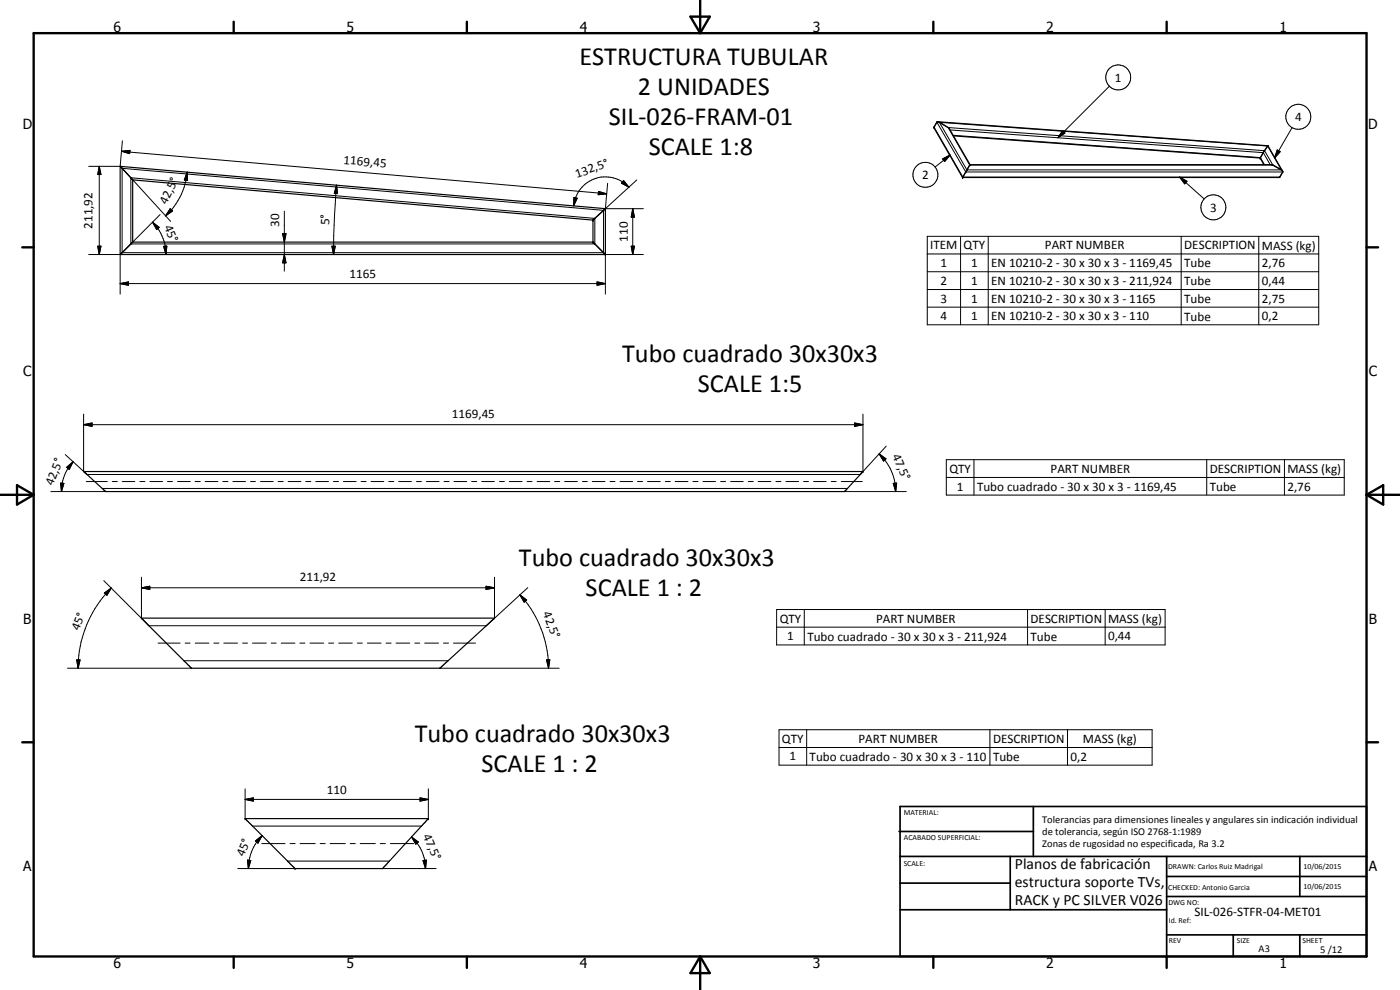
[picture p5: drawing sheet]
<svg xmlns="http://www.w3.org/2000/svg" width="420mm" height="297mm" viewBox="0 0 420 297" stroke-linecap="round" stroke-linejoin="round" font-family="sans-serif">
<g fill="none" stroke="#000" stroke-width=".35">
<path d="M281.5 36.5l99 7.2M36.1 49.9l145.6 12.7v13.8M36.1 49.9h.1M36.1 49.9v26.5M36.1 49.9l3.7 4.1M39.8 54l138.2 12M39.8 54v18.6M286.1 40.8l92.1 6.6M291.1 49.4l-6.2-10.7-3-2-.6-.1-1 1.6 .1 .3 8.5 14.8M291.1 49.4l-2.2 3.9M291.1 49.4h90.6l3.2 1.9M378.2 47.4l1.1 2"/>
<path d="M380.5 43.7l-2.3 3.7M380.5 43.7l4.4 7.6M384.9 51.3l.1 .3-1.1 1.7h-95M36.1 76.4h145.6M178 72.6h-138.2l-3.7 3.8M178 72.6l3.7 3.8M178 66v6.6M181.7 62.7l-3.7 3.3M25.1 141.5h233.9l-5.5 6h-221.8l-6.6-6M42.4 185.5h106l-16.4 14.9M42.4 185.5h.1M42.4 185.5l15 14.9"/>
<path d="M57.4 200.5h74.6M57.4 200.4v.1M132 200.4v.1M73.6 245.6h55l-13.8 15h-26.3z"/>
</g>
<g fill="#000">
<circle cx="288.9" cy="53.3" r=".18"/>
<circle cx="291.1" cy="49.4" r=".18"/>
<circle cx="378.2" cy="47.4" r=".18"/>
<circle cx="380.5" cy="43.7" r=".18"/>
<circle cx="178" cy="66" r=".18"/>
<circle cx="178" cy="72.6" r=".18"/>
<circle cx="181.7" cy="76.4" r=".18"/>
<circle cx="259" cy="141.5" r=".18"/>
<circle cx="73.6" cy="245.6" r=".18"/>
<circle cx="128.6" cy="245.6" r=".18"/>
<circle cx="88.5" cy="260.6" r=".18"/>
</g>
<g fill="none" stroke="#000" stroke-width=".3">
<path d="M280.3 38.1l8.7 15h95.1M281.2 36.7l8.6 14.9h95.2M281.9 36.7l98.5 7.1 4.2 7.2h-94.4zM284.6 38.3l94.9 6.9 2.5 4.3h-91zM285.1 39l94 6.8 2.1 3.6M318.9 39.2l.7 .7-2.1 1.4zM332.9 25.9l-15.4 15.4M387.8 38.3l-5.3 9.1M29.8 49.9l.5 2.5h-1zM29.8 49.9v26.5M36.5 45.4l2.5-.3-.1 1zM36.5 45.4l145.6 12.8"/>
<path d="M36.6 50.5l144.5 12.6v12.7h-144.5zM36.7 42.2l-.6 7.7h-9.5M39.3 53.3l139.2 12.2v7.7h-139.2M39.3 53.3v19.9M39.3 53.3l11.9 13.1M56.2 51.6l.1 2.6-1-.2zM56.2 51.6a19.9 19.9 0 0 1-6.5 13.2M101 55.5l.3 2.6-1-.1zM101 55.5l-.6 8.9-.3 12M172.2 59.2l1 .3-1 2.3zM179.7 57.4l2.4 .8-2.6 .2zM182.4 55l-.7 7.6h11.4"/>
<path d="M187.1 54.2l1.7 2-2.3-1.3zM188.8 56.2a9.5 9.5 0 0 0-5.4-3 9.6 9.6 0 0 0-10.7 6.2l-.5 2.4M191.1 54l-10 9.1M282.9 47.7l2.2-1.2-1.6 2zM285.1 46.5l-4.5 3.6M286 40.6l92.3 6.7 1.2 2.1M354 53.1l2.2 1.3-.7 .8zM354 53.1l7.4 6.6M383.3 45l.9 .5-1.7 1.9zM26.6 76.4h9.5v11.9M29.3 73.9h1l-.5 2.5zM45.8 66.7l2 1.5-.8 .7z"/>
<path d="M45.8 66.7a13.6 13.6 0 0 1 4 9.7M48 64.4l-8.7 8.8M49.1 73.9l1-.1-.3 2.6zM51.1 62.6l.7 .7-2.1 1.5zM84.8 70.1h1l-.5 2.5zM85.3 76.4l.5 2.5h-1zM85.3 63.4v18M99.6 73.9h1l-.5 2.5zM189.4 73.9h1l-.5 2.5zM189.9 62.6l.5 2.6h-1zM189.9 62.6v13.8M193.1 76.4h-11.4v11.9"/>
<path d="M278.3 70.9h117.5v26.6h-117.5zM278.3 76.2h117.5M288.3 70.9v26.6M296.6 70.9v26.6M354.5 70.9v26.6M377.8 70.9v26.6M36.1 85.1l2.5-.5v1zM36.1 85.1h145.6M179.2 84.6l2.5 .5-2.5 .5zM278.3 81.5h117.5M278.3 86.9h117.5M278.3 92.2h117.5"/>
<path d="M21.9 138.6a12.9 12.9 0 0 0-3.5 8.9M25.1 127.4l2.5-.5v1zM25.1 127.4h233.9M25.1 124.2v17.3M256.5 126.9l2.5 .5-2.5 .5zM259 124.2v17.3M263.9 136.2l2 1.5-.7 .6zM263.9 136.2a15.5 15.5 0 0 1 4.9 11.3M266 133.9l-7.8 8.5h-232.1l-6.5-6M284 137.9h119.4v10.6h-119.4zM292.3 137.9v10.6M362.2 137.9v10.6"/>
<path d="M385.5 137.9v10.6M15.3 147.5h16.4M18.2 144.9l1 .1-.8 2.5zM20 140.2l1.9-1.6-1.1 2.2zM25.9 144.5h6.3M30.7 146.6h223.6M33.7 144.5h1.5M36.7 144.5h3.8M42 144.5h1.5M45 144.5h3.8M50.3 144.5h1.5M53.3 144.5h3.8"/>
<path d="M58.6 144.5h1.5M61.6 144.5h3.8M66.9 144.5h1.5M69.9 144.5h3.8M75.2 144.5h1.5M78.2 144.5h3.8M83.5 144.5h1.5M86.5 144.5h3.8M91.8 144.5h1.5M94.8 144.5h3.8M100.1 144.5h1.5M103.1 144.5h3.8"/>
<path d="M108.4 144.5h1.5M111.4 144.5h3.8M116.7 144.5h1.5M119.7 144.5h3.8M125 144.5h1.5M128 144.5h3.8M133.3 144.5h1.5M136.3 144.5h3.8M141.6 144.5h1.5M144.6 144.5h3.8M149.9 144.5h1.5M152.9 144.5h3.8"/>
<path d="M158.2 144.5h1.5M161.2 144.5h3.8M166.4 144.5h1.6M169.4 144.5h3.9M174.8 144.5h1.5M177.7 144.5h3.9M183.1 144.5h1.5M186.1 144.5h3.8M191.3 144.5h1.6M194.3 144.5h3.9M199.7 144.5h1.5M202.6 144.5h3.8"/>
<path d="M208 144.5h1.5M211 144.5h3.7M216.3 144.5h1.5M219.3 144.5h3.7M224.6 144.5h1.4M227.5 144.5h3.8M232.9 144.5h1.4M235.9 144.5h3.8M241.2 144.5h1.4M244.2 144.5h3.7M249.5 144.5h1.4M252.5 144.5h6.3"/>
<path d="M253.5 147.5h18.5M268.1 145l1-.1-.3 2.6zM284 143.3h119.4M31.1 174.2l13.6 13.5h101.3l12.4-11.4M31.3 177.9l2.1-1.5-1.3 2.2zM33.4 176.4a33.9 33.9 0 0 0-10 24.1M42.4 176.4l2.5-.5v1zM42.4 176.4h106M42.4 173.2v12.3M145.9 175.9l2.5 .5-2.5 .5zM148.4 173.2v12.3M156 178.5l2.1 1.5-.8 .7z"/>
<path d="M156 178.5a32.5 32.5 0 0 1 8.6 22M23 198h1l-.6 2.5zM47.4 193h6.6M55.2 198.2h79.3M55.6 193h1.5M58.6 193h4.1M64.2 193h1.5M67.2 193h4.1M72.8 193h1.5M75.8 193h4.1M81.4 193h1.5M84.4 193h4.1"/>
<path d="M90 193h1.5M93 193h4.1M98.6 193h1.5M101.6 193h4.1M107.3 193h1.4M110.3 193h4.1M115.9 193h1.5M118.9 193h4.1M124.5 193h1.5M127.5 193h4.1M133.1 193h1.5M136.1 193h6.6"/>
<path d="M164 198h1l-.4 2.5zM233.1 182.9h116.6v10.6h-116.6zM233.1 188.2h116.6M241.4 182.9v10.6M308.4 182.9v10.6M331.7 182.9v10.6M20.3 200.5h37.1M132 200.5h35.8M233.8 218.9h112v10.7h-112zM242.1 218.9v10.7M297.1 218.9v10.7M320.4 218.9v10.7"/>
<path d="M73.6 239.9l2.4-.5v1zM73.6 239.9h55M73.6 236.7v8.9M126.1 239.4l2.5 .5-2.5 .5zM128.6 236.7v8.9M233.8 224.3h112M74.3 258.1l1 .1-.8 2.4zM75.8 247.9h50.7M76.7 252.3l1.9-1.6-1.2 2.3zM78.6 253.1h6.9M78.6 250.7a13.9 13.9 0 0 0-4.1 9.9M86.3 258.4h30.6"/>
<path d="M87.1 253.1h1.5M90.1 253.1h4.5M96.1 253.1h1.5M99.1 253.1h4.5M105.1 253.1h1.5M108.1 253.1h4.5M114.1 253.1h1.5M117.2 253.1h7M123.5 251.1l2 1.5-.7 .7zM123.5 251.1a12.9 12.9 0 0 1 4.2 9.5M126.9 258.2l1.1-.1-.3 2.5zM71.4 260.6h17.1"/>
<path d="M114.8 260.6h16.1"/>
<circle cx="335.6" cy="23.2" r="3.8"/>
<circle cx="389.6" cy="35" r="3.7"/>
<circle cx="277.7" cy="52.5" r="3.8"/>
<circle cx="364.1" cy="62.2" r="3.7"/>
</g>
<g fill="none" stroke="#000" stroke-width=".71">
<path d="M10.1 9.9h400v277.1h-400zM70.1 6.5v3.4M140.1 6.5v3.4M207.2 5h5.8l-2.9 4.9zM210.1 0v9.9M280.1 6.5v3.4M350.1 6.5v3.4M6.7 74.2h3.4M410.1 74.2h3.5M.1 148.5h10M5.1 145.6l5 2.9-5 2.9zM410.1 148.5h10"/>
<path d="M410.1 148.5l5-2.9v5.8zM6.7 222.7h3.4M410.1 222.7h3.5M70.1 287v3.4M140.1 287v3.4M210.1 287v10M210.1 287l2.9 5h-5.8zM280.1 287v3.4M350.1 287v3.4"/>
</g>
<g fill="none" stroke="#000" stroke-width=".51">
<path d="M269.8 249.5h40.3M270.1 242h140v45h-140zM270.1 257h140M303.2 257v16M310.1 242v15M350.1 257v30M390.1 257v12M270.1 265h33.1M270.1 273h80M350.1 269h60M350.1 263h60M350.1 280.5h60"/>
<path d="M370.1 280.5v6.5M390.1 280.5v6.5"/>
</g>
<g fill="#000">
<path d="M318.9 39.2l.7 .7-2.1 1.4zM29.8 49.9l.5 2.5h-1zM36.5 45.4l2.5-.3-.1 1zM56.2 51.6l.1 2.6-1-.2zM101 55.5l.3 2.6-1-.1zM172.2 59.2l1 .3-1 2.3zM179.7 57.4l2.4 .8-2.6 .2zM187.1 54.2l1.7 2-2.3-1.3zM282.9 47.7l2.2-1.2-1.6 2zM354 53.1l2.2 1.3-.7 .8zM383.3 45l.9 .5-1.7 1.9zM29.3 73.9h1l-.5 2.5z"/>
<path d="M45.8 66.7l2 1.5-.8 .7zM49.1 73.9l1-.1-.3 2.6zM51.1 62.6l.7 .7-2.1 1.5zM84.8 70.1h1l-.5 2.5zM85.3 76.4l.5 2.5h-1zM99.6 73.9h1l-.5 2.5zM189.4 73.9h1l-.5 2.5zM189.9 62.6l.5 2.6h-1zM36.1 85.1l2.5-.5v1zM179.2 84.6l2.5 .5-2.5 .5zM25.1 127.4l2.5-.5v1zM256.5 126.9l2.5 .5-2.5 .5z"/>
<path d="M263.9 136.2l2 1.5-.7 .6zM18.2 144.9l1 .1-.8 2.5zM20 140.2l1.9-1.6-1.1 2.2zM268.1 145l1-.1-.3 2.6zM31.3 177.9l2.1-1.5-1.3 2.2zM42.4 176.4l2.5-.5v1zM145.9 175.9l2.5 .5-2.5 .5zM23 198h1l-.6 2.5zM156 178.5l2.1 1.5-.8 .7zM164 198h1l-.4 2.5zM73.6 239.9l2.4-.5v1zM74.3 258.1l1 .1-.8 2.4z"/>
<path d="M76.7 252.3l1.9-1.6-1.2 2.3zM123.5 251.1l2 1.5-.7 .7zM126.1 239.4l2.5 .5-2.5 .5zM126.9 258.2l1.1-.1-.3 2.5z"/>
</g>
<g font-size="7.9">
<text x="173.9" y="19.5">ESTRUCTURA TUBULAR</text>
<text x="191.5" y="28.5">2 UNIDADES</text>
<text x="182.7" y="37.5">SIL-026-FRAM-01</text>
<text x="194.7" y="46.4">SCALE 1:8</text>
<text x="186.7" y="108.7">Tubo cuadrado 30x30x3</text>
<text x="209.4" y="117.7">SCALE 1:5</text>
<text x="155.7" y="169.8">Tubo cuadrado 30x30x3</text>
<text x="175.8" y="178.8">SCALE 1 : 2</text>
<text x="124.4" y="222.5">Tubo cuadrado 30x30x3</text>
<text x="144.5" y="231.5">SCALE 1 : 2</text>
</g>
<g font-size="4.7">
<text x="304.6" y="260.8">Planos de fabricación</text>
<text x="304.6" y="266.2">estructura soporte TVs,</text>
<text x="304.6" y="271.6">RACK y PC SILVER V026</text>
</g>
<g font-size="4.2">
<text x="34" y="9.6">6</text>
<text x="104" y="9.6">5</text>
<text x="174" y="9.6">4</text>
<text x="244" y="9.6">3</text>
<text x="314" y="9.6">2</text>
<text x="384" y="9.6">1</text>
<text x="6.8" y="38.7">D</text>
<text x="410.6" y="38.7">D</text>
<text x="7" y="112.9">C</text>
<text x="410.8" y="112.9">C</text>
<text x="7" y="187.1">B</text>
<text x="410.8" y="187.1">B</text>
<text x="7" y="261.4">A</text>
<text x="410.8" y="261.4">A</text>
<text x="34" y="290.4">6</text>
<text x="104" y="290.4">5</text>
<text x="174" y="290.4">4</text>
<text x="244" y="290.4">3</text>
<text x="314" y="290.4">2</text>
<text x="384" y="290.4">1</text>
</g>
<g font-size="3.9">
<text x="334.6" y="24.5">1</text>
<text x="388.7" y="36.3">4</text>
<text x="103" y="49.2" transform="rotate(5 103 49.2)">1169,45</text>
<text x="173.1" y="53.3" transform="rotate(-19 173.1 53.3)">132,5°</text>
<text x="276.7" y="53.8">2</text>
<text x="50" y="61.4" transform="rotate(-64 50 61.4)">42,5°</text>
<text x="363.2" y="63.5">3</text>
<text x="27.8" y="68.6" transform="rotate(-90 27.8 68.6)">211,92</text>
<text x="49.2" y="68.1" transform="rotate(67 49.2 68.1)">45°</text>
<text x="83.8" y="68.1" transform="rotate(-90 83.8 68.1)">30</text>
<text x="98.8" y="67.6" transform="rotate(-88 98.8 67.6)">5°</text>
<text x="188.4" y="72.5" transform="rotate(-90 188.4 72.5)">110</text>
<text x="279.2" y="74.8">ITEM</text>
<text x="289.2" y="74.8">QTY</text>
<text x="313.6" y="74.8">PART NUMBER</text>
<text x="355.4" y="74.8">DESCRIPTION</text>
<text x="378.7" y="75">MASS (kg)</text>
<text x="104.9" y="83.5">1165</text>
<text x="282.3" y="80.2">1</text>
<text x="291.4" y="80.2">1</text>
<text x="297.5" y="80.2">EN 10210-2 - 30 x 30 x 3 - 1169,45</text>
<text x="355.4" y="80.2">Tube</text>
<text x="378.7" y="80.2">2,76</text>
<text x="282.3" y="85.5">2</text>
<text x="291.4" y="85.5">1</text>
<text x="297.5" y="85.5">EN 10210-2 - 30 x 30 x 3 - 211,924</text>
<text x="355.4" y="85.6">Tube</text>
<text x="378.7" y="85.5">0,44</text>
<text x="282.3" y="90.8">3</text>
<text x="291.4" y="90.8">1</text>
<text x="297.5" y="90.8">EN 10210-2 - 30 x 30 x 3 - 1165</text>
<text x="355.4" y="90.8">Tube</text>
<text x="378.7" y="90.8">2,75</text>
<text x="282.3" y="96.1">4</text>
<text x="291.4" y="96.1">1</text>
<text x="297.5" y="96.1">EN 10210-2 - 30 x 30 x 3 - 110</text>
<text x="355.4" y="96.2">Tube</text>
<text x="378.7" y="96.1">0,2</text>
<text x="135.6" y="125.4">1169,45</text>
<text x="267.7" y="136.7" transform="rotate(66 267.7 136.7)">47,5°</text>
<text x="284.9" y="141.9">QTY</text>
<text x="315.3" y="141.9">PART NUMBER</text>
<text x="363.1" y="141.9">DESCRIPTION</text>
<text x="386.4" y="142">MASS (kg)</text>
<text x="15.9" y="145.8" transform="rotate(-69 15.9 145.8)">42,5°</text>
<text x="287.2" y="147.2">1</text>
<text x="293.2" y="147.2">Tubo cuadrado - 30 x 30 x 3 - 1169,45</text>
<text x="363.1" y="147.2">Tube</text>
<text x="386.4" y="147.2">2,76</text>
<text x="90" y="174.3">211,92</text>
<text x="162.9" y="184.1" transform="rotate(69 162.9 184.1)">42,5°</text>
<text x="23.6" y="189.4" transform="rotate(-68 23.6 189.4)">45°</text>
<text x="234" y="186.8">QTY</text>
<text x="262.9" y="186.8">PART NUMBER</text>
<text x="309.3" y="186.8">DESCRIPTION</text>
<text x="332.6" y="186.9">MASS (kg)</text>
<text x="236.3" y="192.1">1</text>
<text x="242.3" y="192.2">Tubo cuadrado - 30 x 30 x 3 - 211,924</text>
<text x="309.3" y="192.2">Tube</text>
<text x="332.6" y="192.1">0,44</text>
<text x="234.7" y="222.9">QTY</text>
<text x="257.6" y="222.9">PART NUMBER</text>
<text x="298" y="222.9">DESCRIPTION</text>
<text x="325" y="223">MASS (kg)</text>
<text x="236.9" y="228.2">1</text>
<text x="243" y="228.3">Tubo cuadrado - 30 x 30 x 3 - 110</text>
<text x="298" y="228.3">Tube</text>
<text x="321.3" y="228.2">0,2</text>
<text x="98.1" y="238.3">110</text>
<text x="126.9" y="250.8" transform="rotate(66 126.9 250.8)">47,5°</text>
<text x="73.2" y="257.1" transform="rotate(-67 73.2 257.1)">45°</text>
<text x="358.5" y="275">SIL-026-STFR-04-MET01</text>
</g>
<g font-size="3.1">
<text x="312.7" y="246.8">Tolerancias para dimensiones lineales y angulares sin indicación individual</text>
<text x="312.7" y="250.4">de tolerancia, según ISO 2768-1:1989</text>
<text x="312.7" y="254">Zonas de rugosidad no especificada, Ra 3.2</text>
<text x="377.7" y="285.6">A3</text>
<text x="396.2" y="285.9">5 /12</text>
</g>
<g font-size="2.4">
<text x="271.2" y="244.4">MATERIAL:</text>
<text x="271.3" y="252">ACABADO SUPERFICIAL:</text>
<text x="271.2" y="259.7">SCALE:</text>
<text x="350.6" y="260.8">DRAWN: Carlos Ruiz Madrigal</text>
<text x="391.2" y="260.6">10/06/2015</text>
<text x="350.6" y="267">CHECKED: Antonio Garcia</text>
<text x="391.2" y="266.7">10/06/2015</text>
<text x="350.6" y="271.4">DWG NO:</text>
<text x="350.8" y="276.9">Id. Ref:</text>
<text x="350.8" y="282.8">REV</text>
<text x="371.2" y="282.9">SIZE</text>
<text x="390.9" y="282.9">SHEET</text>
</g>
</svg>
